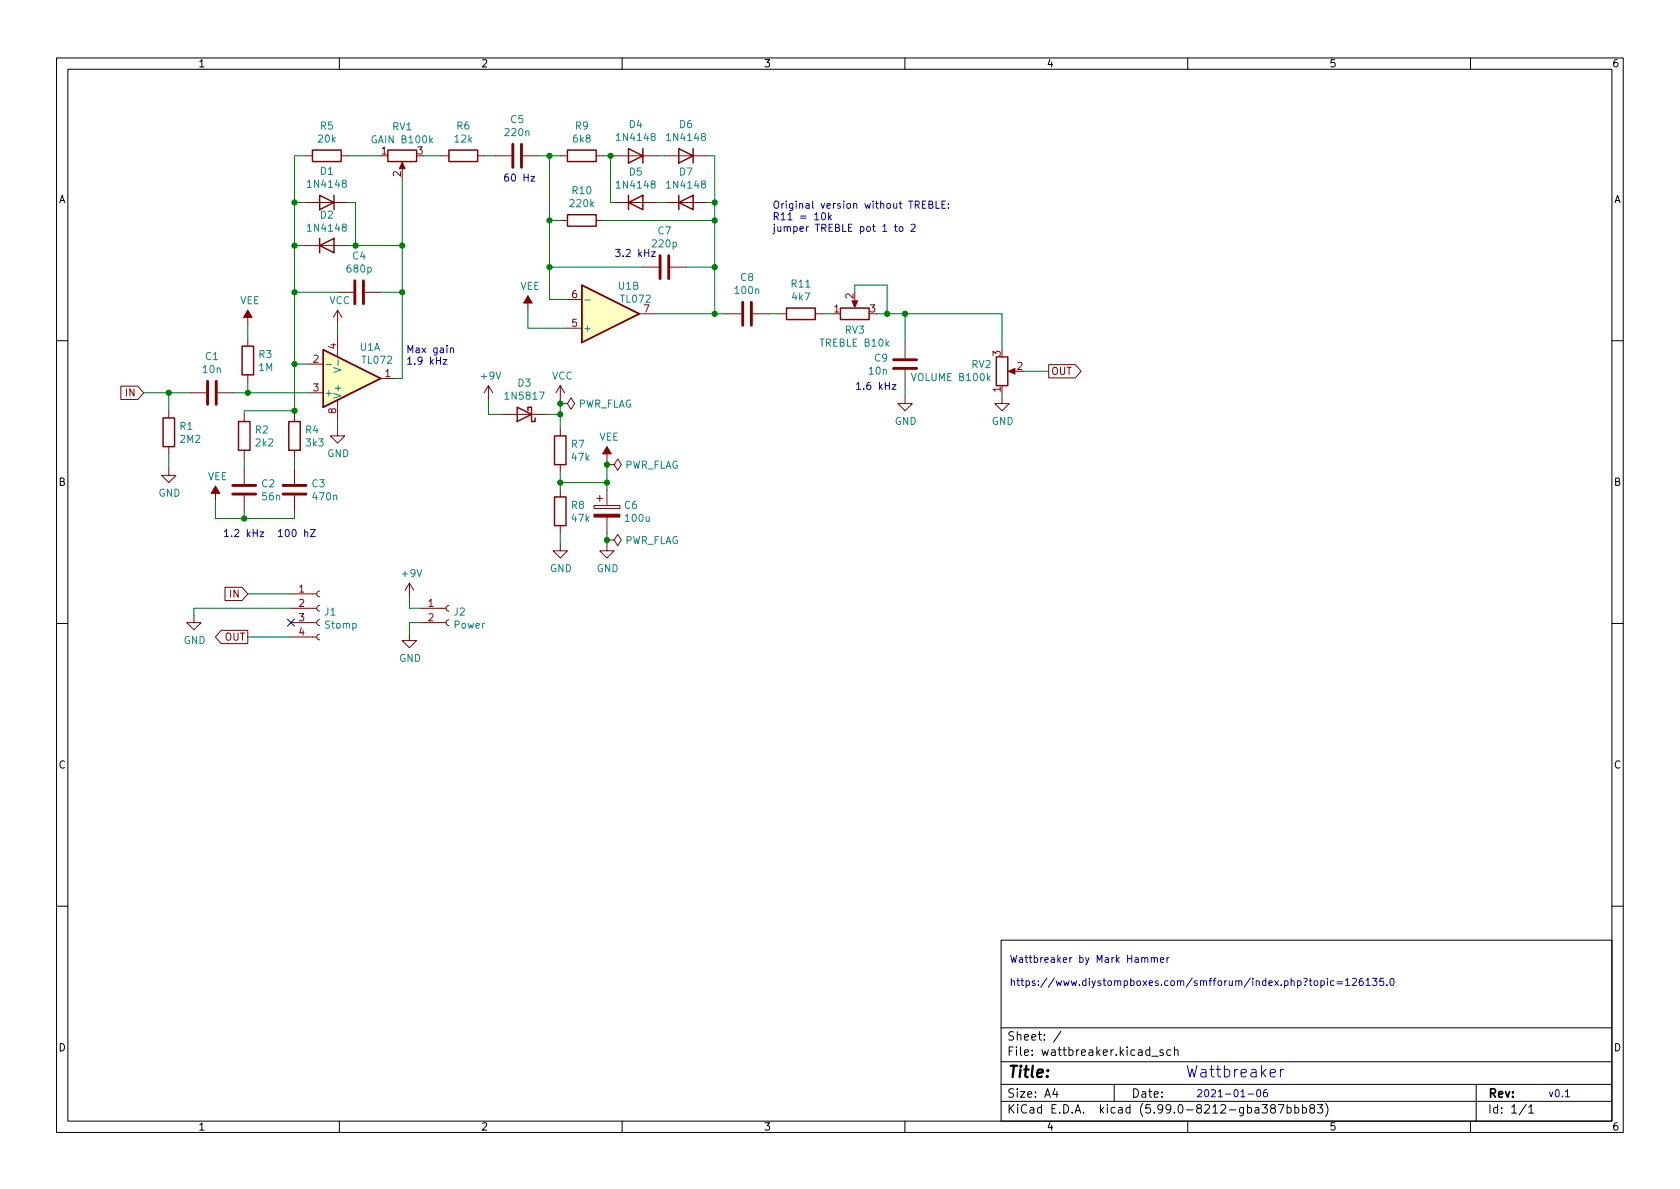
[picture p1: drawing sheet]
<svg xmlns="http://www.w3.org/2000/svg" width="297mm" height="210mm" viewBox="0 0 297 210" stroke-linecap="round" stroke-linejoin="round" font-family="sans-serif">
<g fill="none" stroke="#000" stroke-width=".18">
<path d="M10 10.2h277v190.1h-277zM12 12.2h273v186.1h-273zM60 10.2v2M110 10.2v2M160 10.2v2M210 10.2v2M260 10.2v2M10 60.2h2M285 60.2h2M10 110.2h2M285 110.2h2M10 160.2h2"/>
<path d="M177 166.3h108v32h-108zM285 160.2h2M60 198.3v2M110 198.3v2M160 198.3v2M177 194.8h108M177 191.8h108M177 187.8h108M177 181.8h108M186.5 192.5l-.4 1h1M186.9 193v1M187.6 182.4l-1.3 1.9"/>
<path d="M197 191.8v3M203.6 186.8h1.2M205.6 185.7l-.3-.1-.2 .2v.3l.5 .1v.4h-.5M207 185.7l-.4-.1-.3 .3v.4l.1 .3h.6M207.6 185.8l.3-.2 .3 .1 .1 .9M207.6 185.1v1.5M210 198.3v2M223.1 195.3h1l-.5 .6 .4 .1v.7l-.2 .1h-.4l-.3-.1M224.9 196l-.3-.3 .1-.2 .2-.2 .5 .1 .1 .2-.1 .2-.6 .2-.2 .3 .1 .4 .2 .1h.3l.3-.3-.1-.4-.2-.1M226 195.3h1l-.6 1.5M227.6 195.9l.4-.1 .3 .3v.4l-.2 .3h-.5M227.6 195.3v1.5"/>
<path d="M228.9 195.9l.5-.1 .2 .3v.4l-.1 .3h-.6M228.9 195.3v1.5M230.3 195.9l.4-.1 .3 .3v.4l-.1 .3h-.6M230.3 195.3v1.5M231.9 196l-.3-.3v-.2l.3-.2 .4 .1 .1 .2v.2l-.7 .2-.1 .3v.4l.3 .1h.2l.3-.3v-.4l-.3-.1M232.9 195.3h1l-.5 .6 .4 .1v.7l-.2 .1h-.5l-.2-.1M234.4 195.1a1.72 1.72 0 0 1 0 2.3M260 198.3v2M261 191.8v6.5M269.9 195.3l-1.3 1.9M270.3 195.8l.4-.5v1.5M270.3 196.8h.9"/>
</g>
<g fill="none" stroke="#840000" stroke-width=".18">
<path d="M54 27.6h1.2M54 35.8h7.6M60.3 27.6h1.3M71.1 29.1v1M78.1 27.6h1.3M84.5 27.6h1.2M87.6 27.6h2.8M92.5 27.6h2.7M99.1 27.6h1.2M99.1 39h1.2M105.4 27.6h1.3M105.4 39h1.3"/>
<path d="M108.6 27.6h7.6M108.6 35.8h7.6M117.5 27.6h7.6M117.5 35.8h7.6M43.8 54.9v2.5M43.8 59.9v1.3M54 43.4h7.6M59.7 51.7h2.8M59.7 54.9v2.5M59.7 59.3v3.8M59.7 54.9l-.8 1.2M59.7 54.9l.8 1.2"/>
<path d="M64.5 51.7h2.8M93.3 52.3v2.6M100.3 58h2.6M100.3 53h2.6M113 55.5h2.6M113.7 47.2h2.8M118.5 47.2h2.8M128.3 55.5h2.8M133.1 55.5h2.8M137.8 55.5h1.3M144.1 55.5h1.3M151.1 53v1"/>
<path d="M21.4 68.3h3l1 1.2-1 1.1h-3zM29.8 72.6v1.3M29.8 79v1.3M33.7 69.5h2.7M38.5 69.5h2.8M43.2 73.3v1.2M43.2 79.6v1.3M43.8 66.3v1.3M52.1 73.3v1.2M52.1 79.6v1.3M54.6 64.4h2.5M54.6 69.5h2.5"/>
<path d="M59.7 75.8v1.3h1.3l-1.3 1.3-1.3-1.3h1.3M59.7 70.7v3.8M67.3 66.9h2.5M86.4 68.2l-.8 1.3M86.4 68.2v2.5M86.4 68.2l.7 1.3M88.9 73.3h7.6M99.1 71.4h1.2l.7-1 .6 1-.6 1-.7-1M99.1 71.4h.1M99.1 68.2v2.5M99.1 75.8v1.3M99.1 68.2l-.8 1.3"/>
<path d="M99.1 68.2l.7 1.3M107.3 79v2.5M160 70.1v1.3h1.3l-1.3 1.2-1.3-1.2h1.3M160 60.6v2.8M160 65.4v2.8M177.2 70.1v1.3h1.2l-1.2 1.2-1.3-1.2h1.3M178.7 65.7h1M185.4 64.5h4.7l1 1.2-1 1.1h-4.7zM29.8 82.8v1.3h1.3l-1.3 1.2-1.2-1.2h1.2M38.1 86v2.5M43.2 82.8v2.8M43.2 87.6v2.8"/>
<path d="M52.1 82.8v2.8M52.1 87.6v2.8M99.1 96.1v1.3h1.2l-1.2 1.3-1.3-1.3h1.3M99.1 82.2v1.2M99.1 86.6v1.3M99.1 93v1.2M105 89.4h4.6v.5h-4.6zM105.5 88.1h1.1M106 87.6v1M107.3 95.5h1.3l.6-1 .7 1-.7 1-.6-1M107.3 95.5h.1M107.3 96.1v1.3h1.3l-1.3 1.3-1.3-1.3h1.3"/>
<path d="M107.3 82.2h1.3l.6-1.1 .7 1.1-.7 1-.6-1M107.3 82.2h.1M107.3 86.6v2.8M107.3 91.4v2.8M34.3 108.8v1.3h1.3l-1.3 1.3-1.3-1.3h1.3M39.1 111.5h4.7v2.3h-4.7l-1-1.2zM39.8 103.8h3l1 1.2-1 1.2h-3zM51.4 110.1h4.6M51.4 107.6h4.6M51.4 112.6h4.6M51.4 105h4.6M56.5 112.1l-.3 .2-.2 .3 .2 .4 .3 .2"/>
<path d="M56.5 109.6l-.3 .1-.2 .4 .2 .4 .3 .1M56.5 107.1l-.3 .1-.2 .4 .2 .3 .3 .2M56.5 104.5l-.3 .2-.2 .3 .2 .4 .3 .1M72.4 112v1.3h1.3l-1.3 1.2-1.3-1.2h1.3M72.4 103.1l-.8 1.3M72.4 103.1v2.6M72.4 103.1l.8 1.3M74.3 110.1h4.6M74.3 107.6h4.6M79.4 109.6l-.4 .1-.1 .4 .1 .4 .4 .1M79.4 107.1l-.4 .1-.1 .4 .1 .3 .4 .2"/>
</g>
<g fill="none" stroke="#840000" stroke-width=".51">
<path d="M90.7 25.5v4.1M92.2 25.5v4.1M62.7 49.7v4M64.3 49.7v4M116.7 45.2v4.1M118.2 45.2v4.1M131.3 53.5v4M132.8 53.5v4M36.7 67.4v4.1M38.2 67.4v4.1M158 65.1h4.1M158 63.6h4.1"/>
<path d="M41.1 87.4h4.1M41.1 85.8h4.1M50 87.4h4.1M50 85.8h4.1"/>
</g>
<g fill="none" stroke="#840000" stroke-width=".25">
<path d="M55.2 26.5h5.1v2.1h-5.1zM56.5 34.5l2.6 1.3-2.6 1.3zM59.1 34.5v2.6M68.6 26.5h5.1v2.1h-5.1zM79.4 26.5h5.1v2.1h-5.1zM100.3 26.5h5.1v2.1h-5.1zM100.3 38h5.1v2h-5.1zM111.1 35.8l2.6-1.3v2.6zM111.1 26.3l2.6 1.3-2.6 1.2zM111.1 34.5v2.6M113.7 26.3v2.5M120 35.8l2.6-1.3v2.6z"/>
<path d="M120 26.3l2.6 1.3-2.6 1.2zM120 34.5v2.6M122.6 26.3v2.5M56.5 43.4l2.6-1.2v2.5zM56.5 42.2v2.5M102.9 50.4l10.1 5.1-10.1 5.1zM139.1 54.5h5v2h-5zM148.6 54.5h5.1v2h-5.1zM28.8 73.9h2.1v5.1h-2.1zM42.2 74.5h2v5.1h-2zM42.8 61.2h2v5.1h-2zM51.1 74.5h2v5.1h-2z"/>
<path d="M57.1 61.8l10.2 5.1-10.2 5.1zM91.4 72l2.6 1.3-2.6 1.2zM93.3 72.6v-.6h.7v2.5h.6v-.6M98 77.1h2.1v5.1h-2.1zM176.1 63.1h2.1v5.1h-2.1zM98 87.9h2.1v5.1h-2.1z"/>
</g>
<g fill="#840000" stroke="#840000" stroke-width=".18">
<path d="M71.1 28.7l.5 1.1h-1z"/>
<path d="M43.8 54.9l.8 1.2h-1.5z"/>
<path d="M38.1 86l.8 1.2h-1.6z"/>
<path d="M178.3 65.7l1.2-.6v1.1z"/>
<path d="M150.6 53.2h1l-.5 1.2z"/>
<path d="M93.3 52.3l.8 1.3h-1.5z"/>
<path d="M105 90.9h4.6v.5h-4.6z"/>
<path d="M107.3 79l.8 1.3h-1.5z"/>
</g>
<g fill="#ffffc2" stroke="#ffffc2" stroke-width=".18">
<path d="M57.1 61.8l10.2 5.1-10.2 5.1z"/>
<path d="M102.9 50.4l10.1 5.1-10.1 5.1z"/>
</g>
<path d="M103.4 53h.9M57.7 64.5h.9M59 65l1.3 .4-1.3 .5M59.8 63.6v1" fill="none" stroke="#008484" stroke-width=".18"/>
<g fill="none" stroke="#0000c2" stroke-width=".18">
<path d="M93.9 31.2h.6l-.6 .8h.6M145.4 37.7l.2-.1a.68 .68 0 0 1 .4 .6 .68 .68 0 0 1-.4 .7l-.2-.1-.2-.4zM146.5 37.6v1.3M146.6 38.4l.4 .5M147 38l-.5 .5M158.3 39.7v1l.3 .2M161.1 39.8l.5-.1 .2 .3-.8 .9h.8M163.1 36.2h.4M163.7 35.6h-.6v1.2h.6M164.2 36.2l.6-.1 .1-.2-.1-.2-.6-.1v1.2h.5l.2-.1 .1-.3-.3-.2M165.5 35.6v1.2h.6M166.5 36.2h.5"/>
<path d="M167.1 35.6h-.6v1.2h.6M167.7 36.7v.1M167.7 36v.2M115.2 44.5h.7l-.7 .9h.7M158.1 40.1h.5M159.1 40.1h.3l.2 .2v.4l-.2 .2h-.3l-.1-.2zM78.4 63.6h.6l-.6 .8h.6M79.6 61.6l.2-.1 .3 .1 .1 .8M79.6 61.5v.9M157.7 68h.7l-.7 .9h.7M46 94.1h.6l-.6 .8h.6M54.9 93.6h.8l-.8 1.3h.8"/>
<path d="M202.4 169.5l.2-.2 .3 .1v.8M203.5 169.5l.2-.2 .3 .1 .1 .8M203.5 169.3v.9M204.1 169.5l.2-.2 .3 .1v.8M205.2 169.8l.6-.2-.1-.2-.3-.1-.2 .2v.6h.5M206.3 169.3v.9M206.7 169.3l-.4 .3M233.5 173.5l.4-.1 .2 .3-.1 .5h-.5M233.5 173.4v1.3M234.7 173v.1M234.7 173.4v.9M235.8 173.5l-.3-.1-.3 .3 .2 .5h.4"/>
<path d="M236.4 173.6h1M236.4 174h1M237.9 173.4l.4-.4v1.3M237.9 174.3h.7M239.1 173.1l.5-.1 .2 .4-.8 .9h.8M240.9 173l-.3 .1a.85 .85 0 0 0 0 1.2l.4-.1v-.5l-.2-.2h-.2l-.3 .2M241.5 173.4l.4-.4v1.3M241.5 174.3h.8M242.7 173h.8l-.5 .5 .4 .1v.6l-.2 .1-.5-.1M244.6 173h-.6l-.1 .6 .2-.1h.5l.1 .2-.1 .5-.2 .1-.5-.1M245.2 174.2v.1M245.9 173.1l.2-.1a.68 .68 0 0 1 .4 .6 .68 .68 0 0 1-.4 .7 .84 .84 0 0 1-.2-1.2z"/>
<path d="M220.7 193.5h.9M222.3 192.8l.2-.1a.68 .68 0 0 1 .4 .6 .68 .68 0 0 1-.4 .7l-.2-.2-.1-.3zM224 192.7h-.4a.86 .86 0 0 0 0 1.3l.4-.2 .1-.4-.2-.2h-.3l-.2 .2M226.4 189.1v1.3M227 189.1a.51 .51 0 0 0-.6 .4M276.8 194h.7"/>
</g>
<g fill="none" stroke="#008400" stroke-width=".18">
<path d="M52.1 35.8h1.9M54 27.6h-1.9v45.7M61.6 35.8h1.3v7.6M61.6 27.6h5.7M71.1 31.4v35.5h-1.3M74.9 27.6h3.2M85.7 27.6h1.9M95.2 27.6h3.9M97.2 27.6v25.4h3.1M97.2 39h1.9M106.7 27.6h1.9M106.7 39h19.7"/>
<path d="M107.9 27.6v8.2h.7M116.2 35.8h1.3M116.2 27.6h1.3M125.1 35.8h1.3M125.1 27.6h1.3v27.9M43.8 57.4v2.5M52.1 43.4h1.9M52.1 51.7h7.6M59.7 57.4v1.9M61.6 43.4h9.5M67.3 51.7h3.8M93.3 54.9v3.1h7"/>
<path d="M97.2 47.2h16.5M115.6 55.5h12.7M121.3 47.2h5.1M135.9 55.5h1.9M145.4 55.5h1.9M151.1 51.7v-1.3h5.7v5.1M154.9 55.5h22.3v6.3M160 55.5v5.1M25.4 69.5h8.3M29.8 69.5v3.1M41.3 69.5h13.3M43.8 67.6v1.9"/>
<path d="M52.1 72.6h-8.9v.7M52.1 64.4h2.5M59.7 74.5v1.3M86.4 70.7v2.6h2.5M96.5 73.3h2.6M99.1 70.7v5.1M160 68.2v1.9M177.2 69.5v.6M181 65.7h4.4M29.8 80.3v2.5M38.1 88.5v3.2h14v-1.3M43.2 80.9v1.9"/>
<path d="M43.2 90.4v1.3M52.1 80.9v1.9M99.1 83.4v3.2M99.1 94.2v1.9M99.1 85.3h8.2M107.3 81.5v5.1M107.3 94.2v1.9M43.8 105h7.6M43.8 112.6h7.6M51.4 107.6h-17.1v1.2M72.4 105.7v1.9h1.9M74.3 110.1h-1.9v1.9"/>
</g>
<path d="M50.8 109.5l1.2 1.2M52 109.5l-1.2 1.2" fill="none" stroke="#000084" stroke-width=".18"/>
<g fill="#008400" stroke="#008400" stroke-width=".18">
<circle cx="107.3" cy="82.2" r=".46"/>
<circle cx="107.3" cy="85.3" r=".46"/>
<circle cx="126.4" cy="47.2" r=".46"/>
<circle cx="126.4" cy="55.5" r=".46"/>
<circle cx="107.3" cy="95.5" r=".46"/>
<circle cx="62.9" cy="43.4" r=".46"/>
<circle cx="71.1" cy="51.7" r=".46"/>
<circle cx="52.1" cy="72.6" r=".46"/>
<circle cx="29.8" cy="69.5" r=".46"/>
<circle cx="52.1" cy="64.4" r=".46"/>
<circle cx="52.1" cy="51.7" r=".46"/>
<circle cx="43.8" cy="69.5" r=".46"/>
<circle cx="71.1" cy="43.4" r=".46"/>
<circle cx="52.1" cy="35.8" r=".46"/>
<circle cx="52.1" cy="43.4" r=".46"/>
<circle cx="97.2" cy="39" r=".46"/>
<circle cx="97.2" cy="47.2" r=".46"/>
<circle cx="99.1" cy="71.4" r=".46"/>
<circle cx="99.1" cy="73.3" r=".46"/>
<circle cx="97.2" cy="27.6" r=".46"/>
<circle cx="107.9" cy="27.6" r=".46"/>
<circle cx="126.4" cy="35.8" r=".46"/>
<circle cx="126.4" cy="39" r=".46"/>
<circle cx="156.8" cy="55.5" r=".46"/>
<circle cx="160" cy="55.5" r=".46"/>
<circle cx="43.2" cy="91.7" r=".46"/>
<circle cx="99.1" cy="85.3" r=".46"/>
</g>
<text font-size="2.8" x="178" y="190.6">Title:</text>
<text font-size="2.8" fill="#0000c2" x="209.5" y="190.5">Wattbreaker</text>
<g font-size="2.1">
<text x="178" y="184">Sheet: /</text>
<text x="178" y="186.7">File: wattbreaker.kicad_sch</text>
<text x="178" y="196.9">KiCad E.D.A. kicad (5.99.0-8212-gba387bbb83)</text>
<text x="178" y="194.1">Size: A4</text>
<text x="200" y="194.1">Date:</text>
<text x="263" y="194.1">Rev:</text>
<text x="263" y="196.9">Id: 1/1</text>
</g>
<g font-size="1.8">
<text x="35" y="11.9">1</text>
<text x="85" y="11.9">2</text>
<text x="135" y="11.9">3</text>
<text x="185" y="11.9">4</text>
<text x="235" y="11.9">5</text>
<text x="285" y="11.9">6</text>
<text x="10.3" y="35.9">A</text>
<text x="285.3" y="35.9">A</text>
<text x="10.3" y="85.9">B</text>
<text x="285.3" y="85.9">B</text>
<text x="10.3" y="135.9">C</text>
<text x="285.3" y="135.9">C</text>
<text x="10.3" y="185.9">D</text>
<text x="285.3" y="185.9">D</text>
<text x="35" y="199.9">1</text>
<text x="85" y="199.9">2</text>
<text x="135" y="199.9">3</text>
<text x="185" y="199.9">4</text>
<text x="235" y="199.9">5</text>
<text x="285" y="199.9">6</text>
</g>
<g font-size="1.8" fill="#008484">
<text x="56.7" y="22.9">R5</text>
<text x="69.4" y="23">RV1</text>
<text x="80.8" y="22.9">R6</text>
<text x="90.3" y="21.8">C5</text>
<text x="101.7" y="22.9">R9</text>
<text x="111.3" y="22.6">D4</text>
<text x="120.2" y="22.6">D6</text>
<text x="56.3" y="25.2">20k</text>
<text x="66.1" y="25.3">GAIN B100k</text>
<text x="80.4" y="25.2">12k</text>
<text x="89.4" y="24">220n</text>
<text x="101.4" y="25.2">6k8</text>
<text x="109.3" y="24.9">1N4148</text>
<text x="118.2" y="24.9">1N4148</text>
<text x="54.7" y="33.2">1N4148</text>
<text x="56.7" y="30.9">D1</text>
<text x="101.2" y="34.3">R10</text>
<text x="109.3" y="33.3">1N4148</text>
<text x="111.3" y="31">D5</text>
<text x="118.2" y="33.3">1N4148</text>
<text x="120.2" y="31">D7</text>
<text x="54.7" y="41">1N4148</text>
<text x="56.7" y="38.7">D2</text>
<text x="100.9" y="36.6">220k</text>
<text x="116.3" y="41.4">C7</text>
<text x="62.4" y="45.9">C4</text>
<text x="115.5" y="43.7">220p</text>
<text x="42.4" y="53.8">VEE</text>
<text x="58.2" y="53.8">VCC</text>
<text x="61.5" y="48.2">680p</text>
<text x="91.9" y="51.2">VEE</text>
<text x="109.4" y="51.2">U1B</text>
<text x="109.8" y="53.5">TL072</text>
<text x="130.1" y="52">100n</text>
<text x="130.9" y="49.7">C8</text>
<text x="140" y="50.8">R11</text>
<text x="140.1" y="53.1">4k7</text>
<text x="103" y="58.7">+</text>
<text x="149.4" y="59">RV3</text>
<text x="35.9" y="66">10n</text>
<text x="36.3" y="63.7">C1</text>
<text x="45.8" y="65.6">1M</text>
<text x="45.8" y="63.3">R3</text>
<text x="63.6" y="62">U1A</text>
<text x="64.1" y="64.3">TL072</text>
<text x="145.2" y="61.3">TREBLE B10k</text>
<text x="154.6" y="63.9">C9</text>
<text x="171.8" y="65.1">RV2</text>
<text x="57.3" y="70.1">+</text>
<text x="60.3" y="70.6" transform="rotate(-90 60.3 70.6)">V+</text>
<text x="85.1" y="67.1">+9V</text>
<text x="89.6" y="70.7">1N5817</text>
<text x="91.6" y="68.4">D3</text>
<text x="97.6" y="67.1">VCC</text>
<text x="153.7" y="66.2">10n</text>
<text x="161.5" y="67.4">VOLUME B100k</text>
<text x="31.8" y="76">R1</text>
<text x="45.1" y="76.6">R2</text>
<text x="54" y="76.6">R4</text>
<text x="102.1" y="72.1">PWR_FLAG</text>
<text x="105.9" y="77.9">VEE</text>
<text x="158.2" y="75.1">GND</text>
<text x="175.3" y="75.1">GND</text>
<text x="31.9" y="78.3">2M2</text>
<text x="45.3" y="78.9">2k2</text>
<text x="54.2" y="78.9">3k3</text>
<text x="57.8" y="80.8">GND</text>
<text x="101" y="79.2">R7</text>
<text x="101.2" y="81.5">47k</text>
<text x="110.3" y="82.9">PWR_FLAG</text>
<text x="28" y="87.8">GND</text>
<text x="36.7" y="84.9">VEE</text>
<text x="46.3" y="86.2">C2</text>
<text x="46.4" y="88.5">56n</text>
<text x="55.2" y="86.2">C3</text>
<text x="55.4" y="88.5">470n</text>
<text x="101" y="90">R8</text>
<text x="110.4" y="90">C6</text>
<text x="101.2" y="92.3">47k</text>
<text x="110.7" y="92.3">100u</text>
<text x="97.2" y="101.2">GND</text>
<text x="105.5" y="101.2">GND</text>
<text x="110.3" y="96.2">PWR_FLAG</text>
<text x="71.2" y="102">+9V</text>
<text x="32.4" y="113.9">GND</text>
<text x="57.4" y="108.8">J1</text>
<text x="57.5" y="111.1">Stomp</text>
<text x="80.3" y="108.8">J2</text>
<text x="80.3" y="111.1">Power</text>
<text x="70.5" y="117">GND</text>
</g>
<g font-size="1.8" fill="#840000">
<text x="67.5" y="27.3">1</text>
<text x="73.8" y="27.3">3</text>
<text x="70.9" y="31.2" transform="rotate(-90 70.9 31.2)">2</text>
<text x="101.1" y="52.7">6</text>
<text x="150.9" y="52.8" transform="rotate(-90 150.9 52.8)">2</text>
<text x="101.1" y="57.8">5</text>
<text x="113.8" y="55.2">7</text>
<text x="147.5" y="55.2">1</text>
<text x="153.8" y="55.2">3</text>
<text x="55.4" y="64.1">2</text>
<text x="59.4" y="61.7" transform="rotate(-90 59.4 61.7)">4</text>
<text x="176.9" y="63" transform="rotate(-90 176.9 63)">3</text>
<text x="179.8" y="65.4">2</text>
<text x="22.3" y="70.1">IN</text>
<text x="55.4" y="69.2">3</text>
<text x="68.1" y="66.7">1</text>
<text x="176.9" y="69.3" transform="rotate(-90 176.9 69.3)">1</text>
<text x="185.8" y="66.3">OUT</text>
<text x="59.4" y="73.1" transform="rotate(-90 59.4 73.1)">8</text>
<text x="40.7" y="105.7">IN</text>
<text x="52.8" y="104.8">1</text>
<text x="52.8" y="107.3">2</text>
<text x="75.7" y="107.3">1</text>
<text x="39.7" y="113.3">OUT</text>
<text x="52.8" y="109.8">3</text>
<text x="52.8" y="112.4">4</text>
<text x="75.7" y="109.8">2</text>
</g>
<g font-size="1.8" fill="#0000c2">
<text x="88.9" y="32.1">60 Hz</text>
<text x="136.5" y="36.9">Original version without TREBLE:</text>
<text x="136.5" y="38.9">R11 = 10k</text>
<text x="136.5" y="41">jumper TREBLE pot 1 to 2</text>
<text x="108.6" y="45.4">3.2 kHz</text>
<text x="71.8" y="62.4">Max gain</text>
<text x="71.8" y="64.5">1.9 kHz</text>
<text x="151.1" y="68.9">1.6 kHz</text>
<text x="39.4" y="95">1.2 kHz</text>
<text x="48.9" y="95">100 hZ</text>
<text x="178.4" y="170.2">Wattbreaker by Mark Hammer</text>
<text x="178.4" y="174.3">https://www.diystompboxes.com/smfforum/index.php?topic=126135.0</text>
<text x="211.5" y="194">2021-01-06</text>
<text x="273.7" y="194">v0.1</text>
</g>
</svg>
